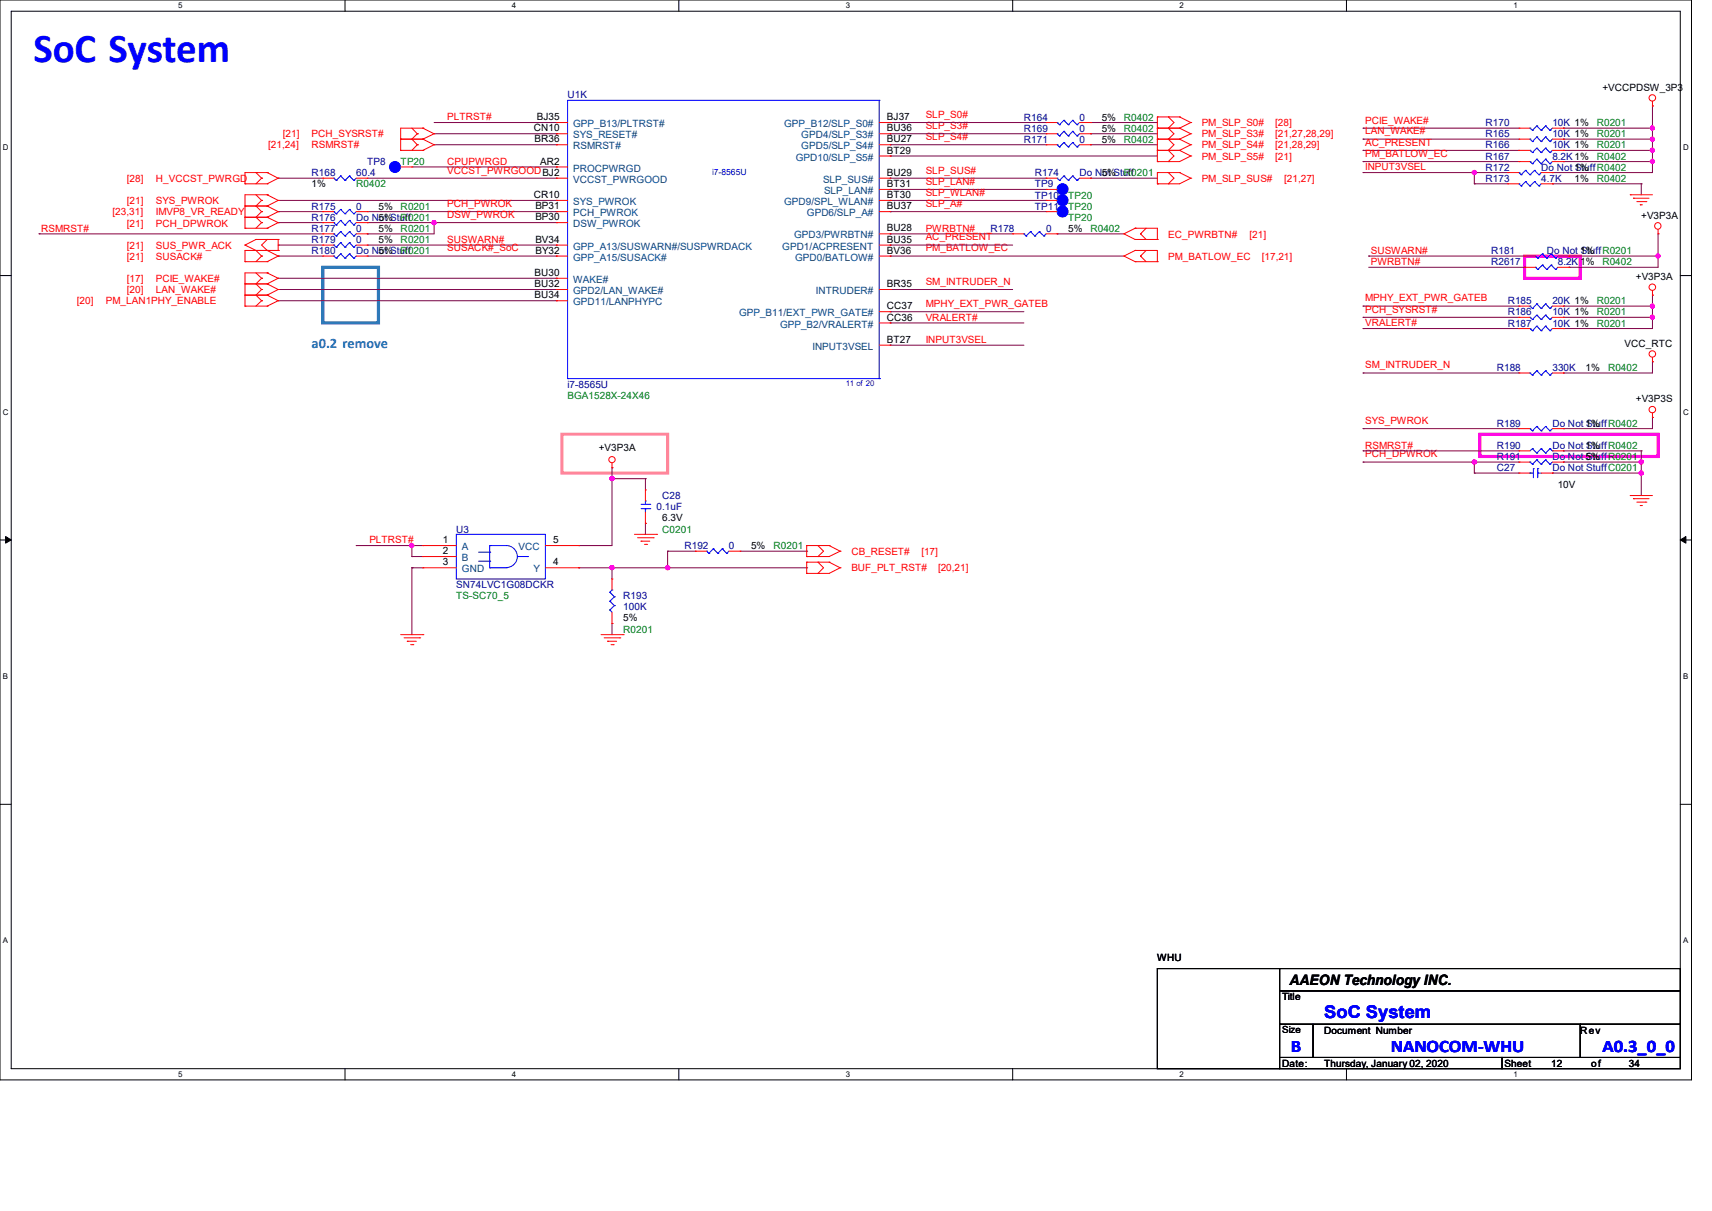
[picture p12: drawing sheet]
<svg xmlns="http://www.w3.org/2000/svg" width="297mm" height="210mm" viewBox="0 0 297 210" stroke-linecap="round" stroke-linejoin="round" font-family="sans-serif">
<path d="M0 0h293.5v187.3h-293.5zM1.9 1.9h289.6v183.4h-289.6z" fill="none" stroke="#000" stroke-width=".17"/>
<g fill="#fff">
<path d="M30.9 .2h.8v1.5h-.8z"/>
<path d="M30.9 185.5h.8v1.6h-.8z"/>
</g>
<path d="M59.9 0v1.9M59.9 185.3v2" fill="none" stroke="#000" stroke-width=".17"/>
<g fill="#fff">
<path d="M88.8 .2h.8v1.5h-.8z"/>
<path d="M88.8 185.5h.8v1.6h-.8z"/>
</g>
<path d="M117.8 0v1.9M117.8 185.3v2" fill="none" stroke="#000" stroke-width=".17"/>
<g fill="#fff">
<path d="M146.7 .2h.8v1.5h-.8z"/>
<path d="M146.7 185.5h.8v1.6h-.8z"/>
</g>
<path d="M175.7 0v1.9M175.7 185.3v2" fill="none" stroke="#000" stroke-width=".17"/>
<g fill="#fff">
<path d="M204.6 .2h.8v1.5h-.8z"/>
<path d="M204.6 185.5h.8v1.6h-.8z"/>
</g>
<path d="M233.6 0v1.9M233.6 185.3v2" fill="none" stroke="#000" stroke-width=".17"/>
<g fill="#fff">
<path d="M262.6 .2h.7v1.5h-.7z"/>
<path d="M262.6 185.5h.7v1.6h-.7z"/>
<path d="M.5 24.8h1v1.6h-1z"/>
<path d="M292 24.8h1v1.6h-1z"/>
<path d="M.5 70.7h1v1.5h-1z"/>
<path d="M292 70.7h1v1.5h-1z"/>
</g>
<path d="M0 47.8h1.9M291.5 47.8h2" fill="none" stroke="#000" stroke-width=".17"/>
<g fill="#fff">
<path d="M.5 116.5h.9v1.6h-.9z"/>
<path d="M292 116.5h.9v1.6h-.9z"/>
</g>
<path d="M0 93.6h1.9M291.5 93.6h2" fill="none" stroke="#000" stroke-width=".17"/>
<path d="M1 93l.9 .6-.9 .6zM291.5 93.6l1-.6v1.2z" fill="#000" stroke="#000" stroke-width=".17"/>
<g fill="#fff">
<path d="M.5 162.4h.9v1.5h-.9z"/>
<path d="M292 162.4h.9v1.5h-.9z"/>
</g>
<path d="M0 139.5h1.9M291.5 139.5h2M200.8 168h21.2v17.3h-21.2zM222 168h69.5v3.8h-69.5zM222 171.8h69.5v5.8h-69.5zM222 177.6h5.8v5.8h-5.8zM227.8 177.6h46.4v5.8h-46.4zM274.2 177.6h17.3v5.8h-17.3zM222 183.4h38.6v1.9h-38.6zM260.6 183.4h30.9v1.9h-30.9z" fill="none" stroke="#000" stroke-width=".17"/>
<path d="M97.5 75.3h18.3v6.7h-18.3z" fill="none" stroke="#ff80c0" stroke-width=".55"/>
<path d="M264.5 44.4h9.7v3.9h-9.7zM256.8 75.3h30.9v3.9h-30.9z" fill="none" stroke="#f0f" stroke-width=".55"/>
<path d="M56 46.4h9.7v9.6h-9.7z" fill="none" stroke="#0080ff" stroke-width=".55"/>
<g fill="none" stroke="#800040" stroke-width=".17">
<path d="M286.7 18.4h.1M286.7 18.4v11.5h-17.4M48.3 30.9h.1M48.3 38.6h.1M48.3 36.7h.1M48.3 30.9h7.7M48.3 34.8h48.2M48.3 36.7h7.7M48.3 38.6h7.7M63.7 38.6h.1M63.7 30.9h32.8M63.7 36.7h32.8"/>
<path d="M63.7 38.6h32.8M71.5 29h25M75.3 38.6h.1M75.3 25.1h21.2M75.3 23.2h21.2M75.3 21.3h21.2M75.3 38.6v2h-11.6M96.5 21.3h.1M96.5 23.2h.1M96.5 25.1h.1M96.5 29h.1M96.5 30.9h.1"/>
<path d="M96.5 34.8h.1M96.5 36.7h.1M96.5 38.6h.1M154.4 25.1h.1M154.4 27.1h.1M154.4 23.2h.1M154.4 21.3h.1M154.4 30.9h.1M154.4 32.9h.1M154.4 34.8h.1M154.4 36.7h.1M154.4 25.1h27.1"/>
<path d="M154.4 27.1h46.4M154.4 23.2h27.1M154.4 21.3h27.1M154.4 30.9h27.1M154.4 32.9h27.1M154.4 34.8h27.1M154.4 36.7h27.1M189.2 25.1h.1M189.2 23.2h.1M189.2 21.3h.1M189.2 30.9h.1M189.2 25.1h11.6"/>
<path d="M189.2 23.2h11.6M189.2 21.3h11.6M189.2 30.9h11.6M236.5 29.9h.1M236.5 22.2h.1M236.5 24.1h.1M236.5 26.1h.1M236.5 28h.1M236.5 29.9h25.1M236.5 22.2h27M236.5 24.1h27M236.5 26.1h27"/>
<path d="M236.5 28h27M255.8 31.9h.1M255.8 29.9h.1M255.8 31.9h5.8M255.8 29.9v2M269.3 29.9h.1M269.3 31.9h.1M269.3 31.9h15.4M271.2 22.2h.1M271.2 24.1h.1M271.2 26.1h.1M271.2 28h.1"/>
<path d="M271.2 22.2h15.5M271.2 24.1h15.5M271.2 26.1h15.5M271.2 28h15.5M284.7 31.9h.1M284.7 31.9v1.9M286.7 28h.1M286.7 22.2h.1M286.7 24.1h.1M286.7 26.1h.1M6.8 40.6h.1M6.8 40.6h49.2"/>
<path d="M48.3 44.4h.1M48.3 42.5h.1M48.3 44.4h7.7M48.3 42.5h7.7M48.3 50.2h48.2M48.3 52.2h48.2M48.3 48.3h48.2M63.7 40.6h.1M63.7 44.4h32.8M63.7 42.5h32.8M96.5 42.5h.1M96.5 44.4h.1"/>
<path d="M96.5 52.2h.1M96.5 48.3h.1M96.5 50.2h.1M154.4 40.6h.1M154.4 44.4h.1M154.4 42.5h.1M154.4 50.2h.1M154.4 54.1h.1M154.4 59.9h.1M154.4 56h.1M154.4 40.6h21.3M154.4 44.4h40.6"/>
<path d="M154.4 42.5h21.3M154.4 50.2h21.3M154.4 54.1h23.2M154.4 59.9h23.2M154.4 56h23.2M183.4 40.6h.1M183.4 40.6h11.6M236.5 57h.1M236.5 53.1h.1M236.5 55h.1M236.5 57h27M236.5 53.1h27"/>
<path d="M236.5 55h27M237.4 44.4h.1M237.4 44.4h27.1M237.4 46.4h27.1M264.5 46.4h.1M271.2 57h.1M271.2 53.1h.1M271.2 55h.1M271.2 53.1h15.5M271.2 55h15.5M272.2 44.4h.1M272.2 46.4h.1"/>
<path d="M272.2 44.4h15.5M286.7 55h.1M286.7 51.2h.1M286.7 53.1h.1M286.7 51.2v5.8h-15.5M287.7 40.6h.1M287.7 44.4h.1M287.7 40.6v5.8h-15.5M236.5 74.3h.1M236.5 64.7h.1M236.5 78.2h.1M236.5 74.3h27"/>
<path d="M236.5 64.7h27M236.5 78.2h27M271.2 64.7h.1M271.2 74.3h.1M271.2 78.2h.1M271.2 78.2h13.5M284.7 78.2h.1M284.7 78.2v7.7M286.7 62.7h.1M286.7 72.4h.1M286.7 62.7v2h-15.5M286.7 72.4v1.9h-15.5"/>
<path d="M61.8 94.6h.1M61.8 94.6h11.6M71.5 96.5h.1M71.5 98.5h.1M71.5 94.6h.1M71.5 96.5h1.9M71.5 98.5h1.9M71.5 94.6v1.9M71.5 98.5v11.6M100.4 94.6h.1M100.4 98.5h.1M100.4 98.5h39.6"/>
<path d="M106.2 81.1h.1M106.2 83h.1M106.2 98.5h.1M106.2 81.1v13.5h-5.8M106.2 98.5v1.9M106.2 83h5.8M112 83h.1M112 90.8h.1M112 83v2M112 90.8v1.9M115.8 98.5h.1M115.8 95.6h.1"/>
<path d="M115.8 95.6h4.8M115.8 95.6v2.9M128.4 95.6h11.6M140 98.5h.1M140 95.6h.1M236.5 80.1h.1M236.5 80.1h27M255.8 80.1h.1M255.8 82h.1M255.8 80.1v1.9M255.8 82h7.7M269.3 82h.1"/>
<path d="M269.3 82h15.4M271.2 80.1h.1M271.2 80.1h13.5M284.7 80.1h.1M284.7 82h.1M106.2 108.1h.1M106.2 108.1v2"/>
</g>
<g fill="#f0f" stroke="#f0f" stroke-width=".17">
<circle cx="106.2" cy="83" r=".37"/>
<circle cx="106.2" cy="98.4" r=".37"/>
<circle cx="115.8" cy="98.4" r=".37"/>
<circle cx="71.4" cy="94.6" r=".37"/>
<circle cx="75.3" cy="38.6" r=".36"/>
<circle cx="287.6" cy="44.4" r=".36"/>
<circle cx="255.8" cy="29.9" r=".37"/>
<circle cx="286.7" cy="22.2" r=".36"/>
<circle cx="286.7" cy="26.1" r=".36"/>
<circle cx="286.7" cy="24.1" r=".36"/>
<circle cx="286.7" cy="28" r=".36"/>
<circle cx="286.7" cy="55" r=".36"/>
<circle cx="286.7" cy="53.1" r=".36"/>
<circle cx="255.8" cy="80.1" r=".37"/>
<circle cx="284.7" cy="80.1" r=".37"/>
<circle cx="284.7" cy="82" r=".37"/>
</g>
<g fill="none" stroke="#f00" stroke-width=".17">
<path d="M286.7 18.4h.1M286.7 17.6v.8M42.5 31.9h.1M42.5 35.7h.1M42.5 37.7h.1M42.5 39.6h.1M42.5 31.9h3.9M42.5 35.7h3.9M42.5 37.7h3.9M42.5 39.6h3.9M44.4 29.9l1 1M44.4 33.8l1 1"/>
<path d="M45.4 30.9h.1M45.4 34.8h.1M45.4 36.7h.1M45.4 38.6h.1M45.4 30.9l-1 1M45.4 34.8l-1 .9 1 1M45.4 36.7l-1 1 1 .9M45.4 38.6l-1 1M46.4 29.9h.1M46.4 31.9h.1M46.4 33.8h.1M46.4 35.7h.1"/>
<path d="M46.4 37.7h.1M46.4 39.6h.1M46.4 33.8h-3.9v5.8M46.4 29.9h-3.9v2M46.4 29.9l1.9 1M46.4 33.8l1.9 1M46.4 35.7l1.9 1M46.4 37.7l1.9 .9M48.3 30.9h.1M48.3 34.8h.1M48.3 36.7h.1M48.3 38.6h.1"/>
<path d="M48.3 30.9l-1.9 1M48.3 34.8l-1.9 .9M48.3 36.7l-1.9 1M48.3 38.6l-1.9 1M56 38.6h.1M56 30.9h.1M56 36.7h.1M56 38.6h1.9M56 30.9h1.9M56 36.7h1.9M61.8 38.6h1.9M61.8 30.9h1.9"/>
<path d="M61.8 36.7h1.9M63.7 38.6h.1M63.7 30.9h.1M63.7 36.7h.1M69.5 24.1h.1M69.5 26.1h.1M69.5 24.1h3.9M69.5 26.1h3.9M69.5 29h2M71.5 29h.1M71.5 22.2l.9 1M72.4 23.2h.1"/>
<path d="M72.4 25.1h.1M72.4 23.2l-.9 .9 .9 1M72.4 25.1l-.9 1M73.4 22.2h.1M73.4 24.1h.1M73.4 26.1h.1M73.4 22.2h-3.9v3.9M73.4 22.2l1.9 1M73.4 24.1l1.9 1M75.3 23.2h.1M75.3 25.1h.1M75.3 23.2l-1.9 .9"/>
<path d="M75.3 25.1l-1.9 1M96.5 38.6h.1M96.5 36.7h.1M96.5 34.8h.1M96.5 30.9h.1M96.5 25.1h.1M96.5 23.2h.1M96.5 21.3h.1M96.5 29h.1M96.5 38.6h2M96.5 34.8h2M96.5 29h2"/>
<path d="M96.5 21.3h2M96.5 30.9h2M96.5 36.7h2M96.5 25.1h2M96.5 23.2h2M152.5 34.8h1.9M152.5 21.3h1.9M152.5 30.9h1.9M152.5 36.7h1.9M152.5 25.1h1.9M152.5 23.2h1.9M152.5 32.9h1.9"/>
<path d="M152.5 27.1h1.9M154.4 25.1h.1M154.4 23.2h.1M154.4 32.9h.1M154.4 36.7h.1M154.4 27.1h.1M154.4 34.8h.1M154.4 30.9h.1M154.4 21.3h.1M181.5 34.8h.1M181.5 21.3h.1M181.5 23.2h.1"/>
<path d="M181.5 30.9h.1M181.5 25.1h.1M181.5 36.7h.1M181.5 32.9h.1M181.5 34.8h1.9M181.5 21.3h1.9M181.5 30.9h1.9M181.5 36.7h1.9M181.5 25.1h1.9M181.5 23.2h1.9M181.5 32.9h1.9M187.3 21.3h1.9"/>
<path d="M187.3 30.9h1.9M187.3 25.1h1.9M187.3 23.2h1.9M189.2 21.3h.1M189.2 23.2h.1M189.2 30.9h.1M189.2 25.1h.1M196.9 39.6h.1M196.9 39.6h3.9v1.9M196.9 39.6l-1.9 1M198.8 39.6l-.9 1M200.8 22.2h.1"/>
<path d="M200.8 20.3h.1M200.8 24.1h.1M200.8 26.1h.1M200.8 28h.1M200.8 31.9h.1M200.8 29.9h.1M200.8 22.2h3.8M200.8 24.1h3.8M200.8 29.9h3.8M200.8 20.3v7.7M200.8 29.9v2M200.8 20.3h3.8"/>
<path d="M200.8 26.1h3.8M202.7 22.2h.1M202.7 20.3h.1M202.7 24.1h.1M202.7 26.1h.1M202.7 28h.1M202.7 31.9h.1M202.7 29.9h.1M202.7 20.3l1 1-1 .9M202.7 22.2l1 1-1 .9M202.7 24.1l1 1-1 1M202.7 26.1l1 1-1 .9"/>
<path d="M202.7 29.9l1 1-1 1M204.6 20.3h.1M204.6 22.2h.1M204.6 24.1h.1M204.6 26.1h.1M204.6 29.9h.1M204.6 20.3l2 1M204.6 22.2l2 1M204.6 24.1l2 1M204.6 26.1l2 1M204.6 29.9l2 1M206.6 21.3h.1"/>
<path d="M206.6 23.2h.1M206.6 25.1h.1M206.6 27.1h.1M206.6 30.9h.1M206.6 30.9l-2 1h-3.8M206.6 21.3l-2 .9M206.6 23.2l-2 .9M206.6 25.1l-2 1M206.6 27.1l-2 .9h-3.8M261.6 29.9h.1M261.6 31.9h.1M261.6 29.9h1.9"/>
<path d="M261.6 31.9h1.9M263.5 24.1h.1M263.5 26.1h.1M263.5 28h.1M263.5 22.2h.1M263.5 22.2h1.9M263.5 24.1h1.9M263.5 26.1h1.9M263.5 28h1.9M267.4 29.9h1.9M267.4 31.9h1.9M269.3 29.9h.1"/>
<path d="M269.3 31.9h.1M269.3 22.2h1.9M269.3 24.1h1.9M269.3 26.1h1.9M269.3 28h1.9M271.2 24.1h.1M271.2 26.1h.1M271.2 28h.1M271.2 22.2h.1M282.8 33.8h.1M282.8 33.8h3.9M283.4 34.4h.1"/>
<path d="M283.4 34.4h2.7M284 35h1.5M284.6 35.5h.1M284.6 35.5h.3M285.5 35h.1M287.7 39.8v.8M42.5 45.4h.1M42.5 49.2h.1M42.5 51.2h.1M42.5 53.1h.1M42.5 42.5h.1M42.5 45.4h3.9"/>
<path d="M42.5 42.5l1.9 .9 1 1M42.5 49.2h3.9M42.5 51.2h3.9M42.5 53.1h3.9M44.4 41.5h.1M44.4 47.3l1 1M44.4 41.5h3.9M44.4 41.5l-1.9 1M45.4 44.4h.1M45.4 48.3h.1M45.4 50.2h.1M45.4 52.2h.1"/>
<path d="M45.4 44.4l-1 1M45.4 48.3l-1 .9 1 1M45.4 50.2l-1 1 1 1M45.4 52.2l-1 .9M46.4 43.4h.1M46.4 45.4h.1M46.4 47.3h.1M46.4 49.2h.1M46.4 51.2h.1M46.4 53.1h.1M46.4 41.5h.1M46.4 47.3h-3.9v5.8"/>
<path d="M46.4 43.4l1.9 1M46.4 47.3l1.9 1M46.4 49.2l1.9 1M46.4 51.2l1.9 1M46.4 41.5l-1 1 1 .9M48.3 44.4h.1M48.3 48.3h.1M48.3 50.2h.1M48.3 52.2h.1M48.3 43.4h.1M48.3 41.5h.1M48.3 43.4h-5.8v2"/>
<path d="M48.3 44.4l-1.9 1M48.3 48.3l-1.9 .9M48.3 50.2l-1.9 1M48.3 52.2l-1.9 .9M48.3 41.5v1.9M56 42.5h.1M56 40.6h.1M56 44.4h.1M56 44.4h1.9M56 40.6h1.9M56 42.5h1.9M61.8 44.4h1.9"/>
<path d="M61.8 40.6h1.9M61.8 42.5h1.9M63.7 42.5h.1M63.7 40.6h.1M63.7 44.4h.1M96.5 42.5h.1M96.5 52.2h.1M96.5 44.4h.1M96.5 48.3h.1M96.5 50.2h.1M96.5 44.4h2M96.5 42.5h2"/>
<path d="M96.5 52.2h2M96.5 48.3h2M96.5 50.2h2M152.5 59.9h1.9M152.5 44.4h1.9M152.5 40.6h1.9M152.5 54.1h1.9M152.5 42.5h1.9M152.5 56h1.9M152.5 50.2h1.9M154.4 59.9h.1M154.4 44.4h.1"/>
<path d="M154.4 40.6h.1M154.4 54.1h.1M154.4 56h.1M154.4 42.5h.1M154.4 50.2h.1M175.7 40.6h.1M175.7 40.6h1.9M181.5 40.6h1.9M183.4 40.6h.1M195 40.6h.1M195 44.4h.1M195 40.6l1.9 .9"/>
<path d="M195 44.4l1.9 1M196.9 41.5h.1M196.9 43.4h.1M196.9 45.4h.1M196.9 43.4h3.9v2M196.9 45.4h3.9M196.9 41.5h3.9M196.9 43.4l-1.9 1M197.9 40.6h.1M197.9 44.4h.1M197.9 40.6l.9 .9M197.9 44.4l.9 1"/>
<path d="M198.8 43.4l-.9 1M200.8 41.5h.1M200.8 45.4h.1M263.5 53.1h.1M263.5 55h.1M263.5 57h.1M263.5 53.1h1.9M263.5 55h1.9M263.5 57h1.9M264.5 46.4h.1M264.5 44.4h.1M264.5 46.4h1.9"/>
<path d="M264.5 44.4h1.9M269.3 53.1h1.9M269.3 55h1.9M269.3 57h1.9M270.3 46.4h1.9M270.3 44.4h1.9M271.2 53.1h.1M271.2 55h.1M271.2 57h.1M272.2 46.4h.1M272.2 44.4h.1M286.7 51.2h.1"/>
<path d="M286.7 50.4v.8M287.7 40.6h.1M263.5 74.3h.1M263.5 78.2h.1M263.5 64.7h.1M263.5 74.3h1.9M263.5 78.2h1.9M263.5 64.7h1.9M269.3 74.3h1.9M269.3 78.2h1.9M269.3 64.7h1.9M271.2 74.3h.1"/>
<path d="M271.2 78.2h.1M271.2 64.7h.1M286.7 62.7h.1M286.7 72.4h.1M286.7 62v.7M286.7 71.6v.8M73.4 94.6h.1M73.4 96.5h.1M73.4 98.5h.1M73.4 96.5h5.8M73.4 94.6h5.8M73.4 98.5h5.8"/>
<path d="M94.6 94.6h5.8M94.6 98.5h5.8M100.4 94.6h.1M100.4 98.5h.1M106.2 81.1h.1M106.2 80.3v.8M110.1 92.7h3.8M110.6 93.3h2.7M111.2 93.9h.1M111.2 93.9h1.5M111.8 94.4h.4M112 90.8h.1"/>
<path d="M112 85h.1M112 85v1.9M112 88.8v2M112.2 94.4h.1M113.3 93.3h.1M113.9 92.7h.1M120.6 95.6h.1M120.6 95.6h2M126.4 95.6h2M128.4 95.6h.1M140 99.4h.1M140 97.5h.1"/>
<path d="M140 96.5h.1M140 94.6h.1M140 97.5h3.8M140 94.6v1.9M140 97.5v1.9M140 94.6h3.8M141.9 99.4h.1M141.9 97.5h.1M141.9 96.5h.1M141.9 94.6h.1M141.9 97.5l1 1-1 .9M141.9 94.6l1 1-1 .9"/>
<path d="M143.8 97.5h.1M143.8 94.6h.1M143.8 97.5l2 1M143.8 94.6l2 1M145.8 98.5h.1M145.8 95.6h.1M145.8 98.5l-2 .9h-3.8M145.8 95.6l-2 .9h-3.8M263.5 80.1h.1M263.5 82h.1M263.5 80.1h1.9M263.5 82h1.9"/>
<path d="M267.4 82h1.9M269.3 82h.1M269.3 80.1h1.9M271.2 80.1h.1M282.8 85.9h.1M282.8 85.9h3.9M283.4 86.5h.1M283.4 86.5h2.7M284 87.1h1.5M284.6 87.7h.1M284.6 87.7h.3M285.5 87.1h.1"/>
<path d="M69.5 110.1h3.9M70.1 110.6h2.7M70.7 111.2h.1M70.7 111.2h1.5M71.2 111.8h.4M71.6 111.8h.1M72.8 110.6h.1M73.4 110.1h.1M104.3 110.1h3.8M104.8 110.6h2.7M105.4 111.2h.1M105.4 111.2h1.6"/>
<path d="M106 111.8h.4M106.2 108.1h.1M106.2 100.4h.1M106.2 100.4v1.9M106.2 106.2v1.9M106.4 111.8h.1M107.5 110.6h.1M108.1 110.1h.1"/>
<circle cx="286.7" cy="17" r=".56"/>
<circle cx="287.6" cy="39.2" r=".56"/>
<circle cx="286.7" cy="49.8" r=".56"/>
<circle cx="106.2" cy="79.7" r=".54"/>
<circle cx="286.7" cy="61.4" r=".56"/>
<circle cx="286.7" cy="71" r=".56"/>
</g>
<g fill="none" stroke="#00f" stroke-width=".17">
<path d="M152.5 17.4h.1M152.5 17.4h-54v48.3M152.5 17.4v48.3M57.9 38.6h.1M57.9 30.9h.1M57.9 36.7h.1M57.9 38.6l.4 .4M57.9 30.9l.4 .4M57.9 36.7l.4 .4M58.3 39h.1M58.3 31.3h.1M58.3 37.1h.1"/>
<path d="M59.1 38.2h.1M59.1 30.5h.1M59.1 36.3h.1M59.1 38.2l-.8 .8M59.1 38.2l.8 .8M59.1 30.5l-.8 .8M59.1 30.5l.8 .8M59.1 36.3l-.8 .8M59.1 36.3l.8 .8M59.9 39h.1M59.9 31.3h.1M59.9 37.1h.1"/>
<path d="M60.6 38.2h.1M60.6 30.5h.1M60.6 36.3h.1M60.6 38.2l.8 .8M60.6 38.2l-.7 .8M60.6 30.5l.8 .8M60.6 30.5l-.7 .8M60.6 36.3l.8 .8M60.6 36.3l-.7 .8M61.4 39h.1M61.4 31.3h.1M61.4 37.1h.1"/>
<path d="M61.8 38.6l-.4 .4M61.8 30.9l-.4 .4M61.8 36.7l-.4 .4M183.4 21.3h.1M183.4 23.2h.1M183.4 30.9h.1M183.4 25.1h.1M183.4 21.3l.4 .3M183.4 23.2l.4 .4M183.4 30.9l.4 .4M183.4 25.1l.4 .4M183.8 21.6h.1"/>
<path d="M183.8 23.6h.1M183.8 31.3h.1M183.8 25.5h.1M184.6 20.9h.1M184.6 22.8h.1M184.6 30.5h.1M184.6 24.7h.1M184.6 20.9l-.8 .7M184.6 20.9l.7 .7M184.6 22.8l-.8 .8M184.6 22.8l.7 .8M184.6 30.5l-.8 .8"/>
<path d="M184.6 30.5l.7 .8M184.6 24.7l-.8 .8M184.6 24.7l.7 .8M185.3 21.6h.1M185.3 23.6h.1M185.3 31.3h.1M185.3 25.5h.1M186.1 20.9h.1M186.1 22.8h.1M186.1 30.5h.1M186.1 24.7h.1M186.1 20.9l.8 .7"/>
<path d="M186.1 20.9l-.8 .7M186.1 22.8l.8 .8M186.1 22.8l-.8 .8M186.1 30.5l.8 .8M186.1 30.5l-.8 .8M186.1 24.7l.8 .8M186.1 24.7l-.8 .8M186.9 21.6h.1M186.9 23.6h.1M186.9 31.3h.1M186.9 25.5h.1M187.3 21.3l-.4 .3"/>
<path d="M187.3 23.2l-.4 .4M187.3 30.9l-.4 .4M187.3 25.1l-.4 .4M263.5 29.9h.1M263.5 31.9h.1M263.5 29.9l.4 .4M263.5 31.9l.4 .4M263.9 30.3h.1M263.9 32.3h.1M264.7 29.5h.1M264.7 31.5h.1M264.7 29.5l-.8 .8"/>
<path d="M264.7 29.5l.7 .8M264.7 31.5l-.8 .8M264.7 31.5l.7 .8M265.4 30.3h.1M265.4 24.1h.1M265.4 26.1h.1M265.4 32.3h.1M265.4 28h.1M265.4 22.2h.1M265.4 24.1l.5 .5M265.4 26.1l.5 .4M265.4 28l.5 .4"/>
<path d="M265.4 22.2l.5 .4M265.9 24.6h.1M265.9 26.5h.1M265.9 28.4h.1M265.9 22.6h.1M266.2 29.5h.1M266.2 31.5h.1M266.2 29.5l.8 .8M266.2 29.5l-.8 .8M266.2 31.5l.8 .8M266.2 31.5l-.8 .8M266.6 23.7h.1"/>
<path d="M266.6 25.7h.1M266.6 27.6h.1M266.6 21.8h.1M266.6 23.7l-.7 .9M266.6 23.7l.8 .9M266.6 25.7l-.7 .8M266.6 25.7l.8 .8M266.6 27.6l-.7 .8M266.6 27.6l.8 .8M266.6 21.8l-.7 .8M266.6 21.8l.8 .8M267 30.3h.1"/>
<path d="M267 32.3h.1M267.4 24.6h.1M267.4 26.5h.1M267.4 28.4h.1M267.4 22.6h.1M267.4 29.9l-.4 .4M267.4 31.9l-.4 .4M268.1 23.7h.1M268.1 25.7h.1M268.1 27.6h.1M268.1 21.8h.1M268.1 23.7l.8 .9"/>
<path d="M268.1 23.7l-.7 .9M268.1 25.7l.8 .8M268.1 25.7l-.7 .8M268.1 27.6l.8 .8M268.1 27.6l-.7 .8M268.1 21.8l.8 .8M268.1 21.8l-.7 .8M268.9 24.6h.1M268.9 26.5h.1M268.9 28.4h.1M268.9 22.6h.1M269.3 24.1l-.4 .5"/>
<path d="M269.3 26.1l-.4 .4M269.3 28l-.4 .4M269.3 22.2l-.4 .4M57.9 42.5h.1M57.9 40.6h.1M57.9 44.4h.1M57.9 42.5l.4 .4M57.9 40.6l.4 .3M57.9 44.4l.4 .4M58.3 42.9h.1M58.3 40.9h.1M58.3 44.8h.1"/>
<path d="M59.1 42.1h.1M59.1 40.2h.1M59.1 44h.1M59.1 42.1l-.8 .8M59.1 42.1l.8 .8M59.1 40.2l-.8 .7M59.1 40.2l.8 .7M59.1 44l-.8 .8M59.1 44l.8 .8M59.9 42.9h.1M59.9 40.9h.1M59.9 44.8h.1"/>
<path d="M60.6 42.1h.1M60.6 40.2h.1M60.6 44h.1M60.6 42.1l.8 .8M60.6 42.1l-.7 .8M60.6 40.2l.8 .7M60.6 40.2l-.7 .7M60.6 44l.8 .8M60.6 44l-.7 .8M61.4 42.9h.1M61.4 40.9h.1M61.4 44.8h.1"/>
<path d="M61.8 42.5l-.4 .4M61.8 40.6l-.4 .3M61.8 44.4l-.4 .4M177.6 40.6h.1M177.6 40.6l.4 .3M178 40.9h.1M178.8 40.2h.1M178.8 40.2l-.8 .7M178.8 40.2l.7 .7M179.5 40.9h.1M180.3 40.2h.1M180.3 40.2l.8 .7"/>
<path d="M180.3 40.2l-.8 .7M181.1 40.9h.1M181.5 40.6l-.4 .3M265.4 53.1h.1M265.4 55h.1M265.4 57h.1M265.4 53.1l.5 .4M265.4 55l.5 .4M265.4 57l.5 .4M265.9 53.5h.1M265.9 55.4h.1M265.9 57.4h.1"/>
<path d="M266.4 46.4h.1M266.4 44.4h.1M266.4 46.4l.4 .3M266.4 44.4l.4 .4M266.6 52.7h.1M266.6 54.7h.1M266.6 56.6h.1M266.6 52.7l-.7 .8M266.6 52.7l.8 .8M266.6 54.7l-.7 .7M266.6 54.7l.8 .7M266.6 56.6l-.7 .8"/>
<path d="M266.6 56.6l.8 .8M266.8 46.7h.1M266.8 44.8h.1M267.4 53.5h.1M267.4 55.4h.1M267.4 57.4h.1M267.6 46h.1M267.6 44h.1M267.6 46l-.8 .7M267.6 46l.8 .7M267.6 44l-.8 .8M267.6 44l.8 .8"/>
<path d="M268.1 52.7h.1M268.1 54.7h.1M268.1 56.6h.1M268.1 52.7l.8 .8M268.1 52.7l-.7 .8M268.1 54.7l.8 .7M268.1 54.7l-.7 .7M268.1 56.6l.8 .8M268.1 56.6l-.7 .8M268.4 46.7h.1M268.4 44.8h.1M268.9 53.5h.1"/>
<path d="M268.9 55.4h.1M268.9 57.4h.1M269.1 46h.1M269.1 44h.1M269.1 46l.8 .7M269.1 46l-.7 .7M269.1 44l.8 .8M269.1 44l-.7 .8M269.3 53.1l-.4 .4M269.3 55l-.4 .4M269.3 57l-.4 .4M269.9 46.7h.1"/>
<path d="M269.9 44.8h.1M270.3 46.4l-.4 .3M270.3 44.4l-.4 .4M98.5 65.7h.1M98.5 65.7h54M152.5 65.7h.1M265.4 74.3h.1M265.4 64.7h.1M265.4 74.3l.5 .4M265.4 64.7l.5 .4M265.9 74.7h.1M265.9 77.8h.1"/>
<path d="M265.9 65.1h.1M265.9 77.8l-.5 .4M265.9 77.8l.7 .8M266.6 74h.1M266.6 78.6h.1M266.6 79.8h.1M266.6 64.3h.1M266.6 74l-.7 .7M266.6 74l.8 .7M266.6 79.8l-.7 .7M266.6 79.8l.8 .7M266.6 64.3l-.7 .8"/>
<path d="M266.6 64.3l.8 .8M267.4 74.7h.1M267.4 77.8h.1M267.4 65.1h.1M267.4 77.8l-.8 .8M267.4 77.8l.7 .8M268.1 74h.1M268.1 78.6h.1M268.1 79.8h.1M268.1 64.3h.1M268.1 74l.8 .7M268.1 74l-.7 .7"/>
<path d="M268.1 79.8l.8 .7M268.1 79.8l-.7 .7M268.1 64.3l.8 .8M268.1 64.3l-.7 .8M268.9 74.7h.1M268.9 77.8h.1M268.9 65.1h.1M268.9 77.8l-.8 .8M268.9 77.8l.4 .4M269.3 78.2h.1M269.3 74.3l-.4 .4M269.3 64.7l-.4 .4"/>
<path d="M79.2 92.7h15.4v7.7h-15.4zM83 95.8h2M83 97.3h2M85 98.5h.1M85 94.6h.1M85 95.8h.1M85 97.3h.1M85 94.6h2.8a1.9 1.9 0 0 1 1.9 1.9 1.9 1.9 0 0 1-1.9 1.9M85 94.6v3.9M85 98.5h2.8M87.8 98.5h.1M89.8 96.5h1.7"/>
<path d="M91.5 96.5h.1M111.2 87.5h1.5M111.2 88.2h1.5M112 86.9h.1M112 88.2h.1M112 86.9v.6M112 88.2v.6M112.7 87.5h.1M112.7 88.2h.1M122.6 95.6h.1M122.6 95.6l.4 .4M123 96h.1"/>
<path d="M123.7 95.2h.1M123.7 95.2l-.7 .8M123.7 95.2l.8 .8M124.5 96h.1M125.3 95.2h.1M125.3 95.2l.8 .8M125.3 95.2l-.8 .8M126.1 96h.1M126.4 95.6l-.3 .4M265.4 80.1h.1M265.4 82h.1M265.4 80.1l.5 .4"/>
<path d="M265.4 82h.6M265.9 80.5h.1M266 81.3h.1M266 81.3v1.5M266.8 81.3h.1M266.8 82h.1M266.8 82h.6M266.8 81.3v1.5M267.4 80.5h.1M268.9 80.5h.1M269.3 80.1l-.4 .4M105.8 102.7h.1"/>
<path d="M105.8 105.8h.1M105.8 104.3h.1M105.8 102.7l.8 .8M105.8 105.8l.4 .4M105.8 104.3l.8 .7M106.2 102.3h.1M106.2 102.3l-.4 .4M106.6 105h.1M106.6 103.5h.1M106.6 105l-.8 .8M106.6 103.5l-.8 .8"/>
</g>
<g fill="#00f" stroke="#00f" stroke-width=".17">
<circle cx="184.3" cy="34.7" r=".95"/>
<circle cx="68.5" cy="29" r=".95"/>
<circle cx="184.3" cy="36.7" r=".95"/>
<circle cx="184.3" cy="32.8" r=".95"/>
</g>
<text font-size="7.1" fill="#00f" x="5.8" y="10.7">SoC System</text>
<g font-size="3" fill="#00f">
<text x="229.7" y="176.6">SoC System</text>
<text x="223.9" y="182.5">B</text>
<text x="241.3" y="182.5">NANOCOM-WHU</text>
<text x="278" y="182.5">A0.3_0_0</text>
</g>
<text font-size="2.5" fill="#0080ff" x="54.1" y="60.3">a0.2 remove</text>
<text font-size="2.5" x="223.7" y="170.8">AAEON Technology INC.</text>
<g font-size="1.7" fill="#000080">
<text x="98.5" y="17.1">U1K</text>
<text x="177.6" y="20.9">R164</text>
<text x="177.6" y="22.9">R169</text>
<text x="187.3" y="20.9">0</text>
<text x="187.3" y="22.9">0</text>
<text x="257.7" y="23.8">R165</text>
<text x="257.7" y="21.9">R170</text>
<text x="269.3" y="23.8">10K 1%</text>
<text x="269.3" y="21.9">10K 1%</text>
<text x="63.7" y="28.7">TP8</text>
<text x="177.6" y="24.8">R171</text>
<text x="187.3" y="24.8">0</text>
<text x="257.7" y="29.6">R172</text>
<text x="257.7" y="25.7">R166</text>
<text x="257.7" y="27.7">R167</text>
<text x="267.4" y="29.6">Do Not StuffR0402</text>
<text x="269.3" y="25.7">10K 1%</text>
<text x="269.3" y="27.7">8.2K1%</text>
<text x="54.1" y="30.6">R168</text>
<text x="61.8" y="30.6">60.4</text>
<text x="179.5" y="34.5">TP10</text>
<text x="179.5" y="30.6">R174</text>
<text x="179.5" y="32.5">TP9</text>
<text x="187.3" y="30.6">Do Not Stuff</text>
<text x="257.7" y="31.5">R173</text>
<text x="267.4" y="31.5">4.7K</text>
<text x="54.1" y="38.3">R176</text>
<text x="54.1" y="40.2">R177</text>
<text x="54.1" y="36.4">R175</text>
<text x="61.8" y="38.3">Do Not Stuff</text>
<text x="61.8" y="40.2">0</text>
<text x="61.8" y="36.4">0</text>
<text x="171.8" y="40.2">R178</text>
<text x="179.5" y="36.4">TP11</text>
<text x="181.5" y="40.2">0</text>
<text x="54.1" y="42.2">R179</text>
<text x="54.1" y="44.1">R180</text>
<text x="61.8" y="42.2">0</text>
<text x="61.8" y="44.1">Do Not Stuff</text>
<text x="258.7" y="46">R2617</text>
<text x="258.7" y="44.1">R181</text>
<text x="268.3" y="44.1">Do Not StuffR0201</text>
<text x="270.2" y="46">8.2K 1%</text>
<text x="261.6" y="52.8">R185</text>
<text x="269.3" y="52.8">20K 1%</text>
<text x="261.6" y="54.7">R186</text>
<text x="261.6" y="56.6">R187</text>
<text x="269.3" y="54.7">10K 1%</text>
<text x="269.3" y="56.6">10K 1%</text>
<text x="259.7" y="64.3">R188</text>
<text x="269.3" y="64.3">330K</text>
<text x="98.5" y="67.3">i7-8565U</text>
<text x="259.7" y="74">R189</text>
<text x="259.7" y="77.9">R190</text>
<text x="269.3" y="74">Do Not StuffR0402</text>
<text x="269.3" y="77.9">Do Not StuffR0402</text>
<text x="259.7" y="79.8">R191</text>
<text x="259.7" y="81.7">C27</text>
<text x="269.3" y="79.8">Do Not StuffR0201</text>
<text x="269.3" y="81.7">Do Not StuffC0201</text>
<text x="113.9" y="88.5">0.1uF</text>
<text x="114.9" y="86.6">C28</text>
<text x="79.2" y="92.4">U3</text>
<text x="118.7" y="95.2">R192</text>
<text x="126.4" y="95.2">0</text>
<text x="79.2" y="102">SN74LVC1G08DCKR</text>
<text x="108.1" y="103.9">R193</text>
<text x="108.1" y="105.9">100K</text>
</g>
<g font-size="1.7">
<text x="278" y="15.7">+VCCPDSW_3P3</text>
<text x="92.6" y="22.8">CN10</text>
<text x="93.1" y="20.8">BJ35</text>
<text x="153.9" y="22.8">BU36</text>
<text x="153.9" y="20.8">BJ37</text>
<text x="191.1" y="20.9">5%</text>
<text x="191.1" y="22.9">5%</text>
<text x="92.7" y="24.7">BR36</text>
<text x="93.7" y="28.5">AR2</text>
<text x="153.9" y="24.7">BU27</text>
<text x="153.9" y="26.6">BT29</text>
<text x="191.1" y="24.8">5%</text>
<text x="273.2" y="29.6">1%</text>
<text x="54.1" y="32.5">1%</text>
<text x="92.6" y="34.3">CR10</text>
<text x="153.9" y="32.4">BT31</text>
<text x="153.9" y="34.3">BT30</text>
<text x="153.9" y="30.5">BU29</text>
<text x="191.1" y="30.6">5%</text>
<text x="273.2" y="31.5">1%</text>
<text x="65.7" y="38.3">5%</text>
<text x="65.7" y="40.2">5%</text>
<text x="65.7" y="36.4">5%</text>
<text x="92.9" y="38.2">BP30</text>
<text x="92.9" y="36.3">BP31</text>
<text x="153.9" y="40.1">BU28</text>
<text x="153.9" y="36.3">BU37</text>
<text x="185.3" y="40.2">5%</text>
<text x="284.7" y="37.9">+V3P3A</text>
<text x="65.7" y="42.2">5%</text>
<text x="65.7" y="44.1">5%</text>
<text x="92.7" y="47.8">BU30</text>
<text x="92.9" y="42.1">BV34</text>
<text x="92.9" y="44">BY32</text>
<text x="153.9" y="44">BV36</text>
<text x="153.9" y="42.1">BU35</text>
<text x="274.1" y="44.1">1%</text>
<text x="92.7" y="51.7">BU34</text>
<text x="92.7" y="49.8">BU32</text>
<text x="153.9" y="53.6">CC37</text>
<text x="153.9" y="49.8">BR35</text>
<text x="283.8" y="48.5">+V3P3A</text>
<text x="153.9" y="59.4">BT27</text>
<text x="153.9" y="55.6">CC36</text>
<text x="275.1" y="64.3">1%</text>
<text x="281.8" y="60.1">VCC_RTC</text>
<text x="283.8" y="69.8">+V3P3S</text>
<text x="275.1" y="74">1%</text>
<text x="275.1" y="77.9">1%</text>
<text x="103.9" y="78.3">+V3P3A</text>
<text x="275.1" y="79.8">5%</text>
<text x="270.2" y="84.6">10V</text>
<text x="76.8" y="94.2">1</text>
<text x="96" y="94.2">5</text>
<text x="114.9" y="90.4">6.3V</text>
<text x="130.3" y="95.2">5%</text>
<text x="76.8" y="96.1">2</text>
<text x="76.8" y="98">3</text>
<text x="96" y="98">4</text>
<text x="108.1" y="107.8">5%</text>
<text x="200.8" y="166.7">WHU</text>
<text x="222.4" y="173.4">Title</text>
<text x="222.4" y="179.2">Size</text>
<text x="229.7" y="179.2">Document Number</text>
<text x="274.2" y="179.2">Rev</text>
<text x="222.4" y="185">Date:</text>
<text x="229.7" y="185">Thursday, January 02, 2020</text>
<text x="261" y="185">Sheet</text>
<text x="269.1" y="185">12</text>
<text x="276.1" y="185">of</text>
<text x="282.6" y="185">34</text>
</g>
<g font-size="1.7" fill="#f00">
<text x="49.1" y="23.8">[21]</text>
<text x="54.1" y="23.8">PCH_SYSRST#</text>
<text x="77.6" y="20.9">PLTRST#</text>
<text x="160.6" y="22.4">SLP_S3#</text>
<text x="160.6" y="20.4">SLP_S0#</text>
<text x="208.5" y="21.9">PM_SLP_S0#</text>
<text x="208.5" y="23.8">PM_SLP_S3#</text>
<text x="221.2" y="21.9">[28]</text>
<text x="221.2" y="23.8">[21,27,28,29]</text>
<text x="236.8" y="21.4">PCIE_WAKE#</text>
<text x="236.8" y="23.3">LAN_WAKE#</text>
<text x="46.5" y="25.7">[21,24]</text>
<text x="54.1" y="25.7">RSMRST#</text>
<text x="77.6" y="28.6">CPUPWRGD</text>
<text x="160.6" y="24.3">SLP_S4#</text>
<text x="208.5" y="25.7">PM_SLP_S4#</text>
<text x="208.5" y="27.7">PM_SLP_S5#</text>
<text x="221.2" y="25.7">[21,28,29]</text>
<text x="221.2" y="27.7">[21]</text>
<text x="236.8" y="29.5">INPUT3VSEL</text>
<text x="236.8" y="25.3">AC_PRESENT</text>
<text x="236.8" y="27.2">PM_BATLOW_EC</text>
<text x="22" y="31.5">[28]</text>
<text x="22" y="35.4">[21]</text>
<text x="27.1" y="31.5">H_VCCST_PWRGD</text>
<text x="27.1" y="35.4">SYS_PWROK</text>
<text x="77.6" y="30.1">VCCST_PWRGOODBJ2</text>
<text x="77.6" y="35.9">PCH_PWROK</text>
<text x="160.6" y="30.1">SLP_SUS#</text>
<text x="160.6" y="32">SLP_LAN#</text>
<text x="160.6" y="34">SLP_WLAN#</text>
<text x="160.6" y="35.9">SLP_A#</text>
<text x="208.5" y="31.5">PM_SLP_SUS#</text>
<text x="222.8" y="31.5">[21,27]</text>
<text x="7.2" y="40.2">RSMRST#</text>
<text x="19.5" y="37.3">[23,31]</text>
<text x="22" y="39.3">[21]</text>
<text x="27.1" y="37.3">IMVP8_VR_READY</text>
<text x="27.1" y="39.3">PCH_DPWROK</text>
<text x="77.6" y="37.8">DSW_PWROK</text>
<text x="160.6" y="40.2">PWRBTN#</text>
<text x="160.6" y="41.7">AC_PRESENT</text>
<text x="202.7" y="41.2">EC_PWRBTN#</text>
<text x="216.8" y="41.2">[21]</text>
<text x="22" y="45">[21]</text>
<text x="22" y="43.1">[21]</text>
<text x="27.1" y="45">SUSACK#</text>
<text x="27.1" y="43.1">SUS_PWR_ACK</text>
<text x="77.6" y="42.1">SUSWARN#</text>
<text x="77.6" y="43.6">SUSACK#_SoC</text>
<text x="160.6" y="43.6">PM_BATLOW_EC</text>
<text x="202.7" y="45">PM_BATLOW_EC</text>
<text x="218.9" y="45">[17,21]</text>
<text x="237.8" y="44">SUSWARN#</text>
<text x="237.8" y="46">PWRBTN#</text>
<text x="13.3" y="52.8">[20]</text>
<text x="18.4" y="52.8">PM_LAN1PHY_ENABLE</text>
<text x="22" y="48.9">[17]</text>
<text x="22" y="50.8">[20]</text>
<text x="27.1" y="48.9">PCIE_WAKE#</text>
<text x="27.1" y="50.8">LAN_WAKE#</text>
<text x="160.6" y="49.4">SM_INTRUDER_N</text>
<text x="160.6" y="53.3">MPHY_EXT_PWR_GATEB</text>
<text x="236.8" y="52.3">MPHY_EXT_PWR_GATEB</text>
<text x="160.6" y="59.5">INPUT3VSEL</text>
<text x="160.6" y="55.6">VRALERT#</text>
<text x="236.8" y="56.6">VRALERT#</text>
<text x="236.8" y="54.2">PCH_SYSRST#</text>
<text x="236.8" y="63.9">SM_INTRUDER_N</text>
<text x="236.8" y="73.5">SYS_PWROK</text>
<text x="236.8" y="77.8">RSMRST#</text>
<text x="236.8" y="79.3">PCH_DPWROK</text>
<text x="64.1" y="94.2">PLTRST#</text>
<text x="147.7" y="99.1">BUF_PLT_RST#</text>
<text x="147.7" y="96.2">CB_RESET#</text>
<text x="159.8" y="96.2">[17]</text>
<text x="162.7" y="99.1">[20,21]</text>
</g>
<g font-size="1.7" fill="#004080">
<text x="99.4" y="22.1">GPP_B13/PLTRST#</text>
<text x="136.1" y="22.1">GPP_B12/SLP_S0#</text>
<text x="99.4" y="25.9">RSMRST#</text>
<text x="99.4" y="24">SYS_RESET#</text>
<text x="99.4" y="29.8">PROCPWRGD</text>
<text x="138" y="27.9">GPD10/SLP_S5#</text>
<text x="139" y="25.9">GPD5/SLP_S4#</text>
<text x="139" y="24">GPD4/SLP_S3#</text>
<text x="99.4" y="35.6">SYS_PWROK</text>
<text x="99.4" y="31.7">VCCST_PWRGOOD</text>
<text x="136.1" y="35.6">GPD9/SPL_WLAN#</text>
<text x="142.8" y="31.7">SLP_SUS#</text>
<text x="143" y="33.7">SLP_LAN#</text>
<text x="99.4" y="39.4">DSW_PWROK</text>
<text x="99.4" y="37.5">PCH_PWROK</text>
<text x="137.7" y="41.4">GPD3/PWRBTN#</text>
<text x="140" y="37.5">GPD6/SLP_A#</text>
<text x="99.4" y="43.3">GPP_A13/SUSWARN#/SUSPWRDACK</text>
<text x="99.4" y="45.2">GPP_A15/SUSACK#</text>
<text x="135.7" y="43.3">GPD1/ACPRESENT</text>
<text x="138" y="45.2">GPD0/BATLOW#</text>
<text x="99.4" y="53">GPD11/LANPHYPC</text>
<text x="99.4" y="49.1">WAKE#</text>
<text x="99.4" y="51">GPD2/LAN_WAKE#</text>
<text x="141.6" y="51">INTRUDER#</text>
<text x="128.2" y="54.9">GPP_B11/EXT_PWR_GATE#</text>
<text x="135.3" y="56.8">GPP_B2/VRALERT#</text>
<text x="141" y="60.7">INPUT3VSEL</text>
<text x="80.1" y="95.4">A</text>
<text x="90" y="95.4">VCC</text>
<text x="80.1" y="97.3">B</text>
<text x="80.1" y="99.3">GND</text>
<text x="92.5" y="99.3">Y</text>
</g>
<g font-size="1.7" fill="#008000">
<text x="195" y="20.9">R0402</text>
<text x="195" y="22.9">R0402</text>
<text x="277" y="23.8">R0201</text>
<text x="277" y="21.9">R0201</text>
<text x="69.5" y="28.7">TP20</text>
<text x="195" y="24.8">R0402</text>
<text x="277" y="25.7">R0201</text>
<text x="277" y="27.7">R0402</text>
<text x="61.8" y="32.5">R0402</text>
<text x="185.3" y="34.5">TP20</text>
<text x="195" y="30.6">R0201</text>
<text x="277" y="31.5">R0402</text>
<text x="69.5" y="38.3">R0201</text>
<text x="69.5" y="40.2">R0201</text>
<text x="69.5" y="36.4">R0201</text>
<text x="185.3" y="36.4">TP20</text>
<text x="185.3" y="38.3">TP20</text>
<text x="189.2" y="40.2">R0402</text>
<text x="69.5" y="42.2">R0201</text>
<text x="69.5" y="44.1">R0201</text>
<text x="278" y="46">R0402</text>
<text x="277" y="52.8">R0201</text>
<text x="277" y="54.7">R0201</text>
<text x="277" y="56.6">R0201</text>
<text x="279" y="64.3">R0402</text>
<text x="98.5" y="69.2">BGA1528X-24X46</text>
<text x="114.9" y="92.4">C0201</text>
<text x="134.2" y="95.2">R0201</text>
<text x="79.2" y="103.9">TS-SC70_5</text>
<text x="108.1" y="109.7">R0201</text>
</g>
<text font-size="1.5" fill="#00f" x="123.6" y="30.3">i7-8565U</text>
<g font-size="1.4">
<text x="30.9" y="1.4">5</text>
<text x="88.8" y="1.4">4</text>
<text x="146.7" y="1.4">3</text>
<text x="204.6" y="1.4">2</text>
<text x="262.6" y="1.4">1</text>
<text x=".5" y="26.1">D</text>
<text x="292" y="26.1">D</text>
<text x=".5" y="71.9">C</text>
<text x="292" y="71.9">C</text>
<text x=".5" y="117.8">B</text>
<text x="292" y="117.8">B</text>
<text x=".5" y="163.6">A</text>
<text x="292" y="163.6">A</text>
<text x="30.9" y="186.8">5</text>
<text x="88.8" y="186.8">4</text>
<text x="146.7" y="186.8">3</text>
<text x="204.6" y="186.8">2</text>
<text x="262.6" y="186.8">1</text>
</g>
<text font-size="1.4" fill="#00f" x="146.7" y="66.9">11 of 20</text>
</svg>
